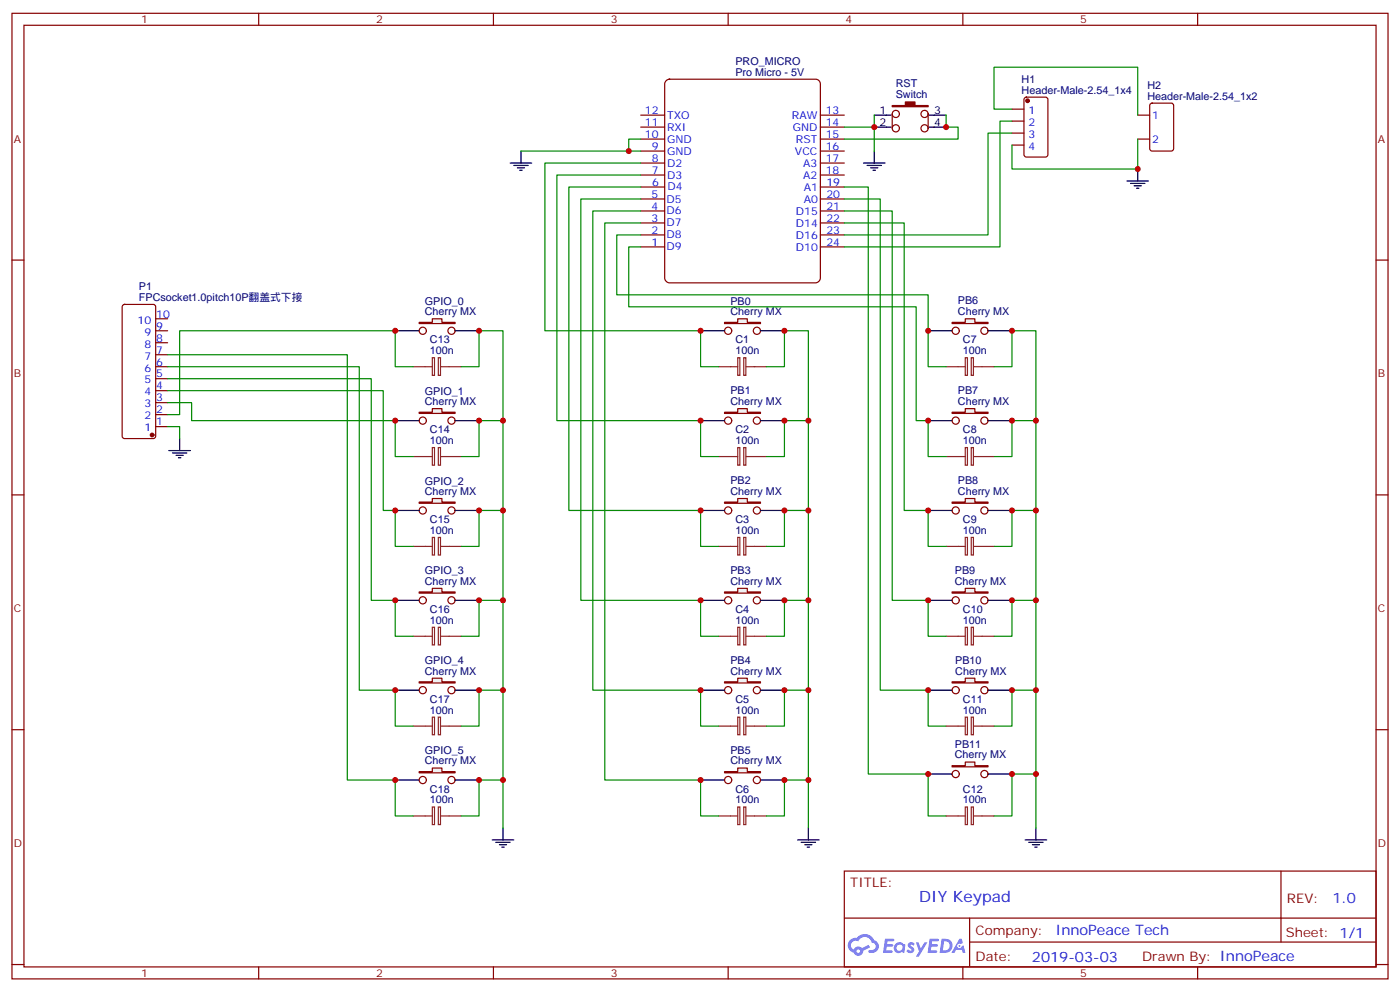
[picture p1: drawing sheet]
<svg xmlns="http://www.w3.org/2000/svg" width="412mm" height="292mm" viewBox="0 0 412 292" stroke-linecap="round" stroke-linejoin="round" font-family="sans-serif">
<g fill="none" stroke="#870000" stroke-width=".35">
<path d="M3.5 3.9h405.4v284.4h-405.4zM7.1 7.4h398.2v277.3h-398.2zM76.2 3.9v3.5M145.3 3.9v3.5M214.5 3.9v3.5M283.6 3.9v3.5M352.8 3.9v3.5M3.5 76.6h3.6M405.3 76.6h3.6M3.5 145.7h3.6M405.3 145.7h3.6M3.5 214.9h3.6"/>
<path d="M405.3 214.9h3.6M248.7 256.5h156.6v28.2h-156.6zM377.3 256.5v20.9M248.7 270.4h156.5M285.6 277.4h119.6M285.6 270.4v14.1M3.5 284h3.6M76.2 284.7v3.6M145.3 284.7v3.6M214.5 284.7v3.6M283.6 284.7v3.6M352.8 284.7v3.6"/>
<path d="M405.3 284h3.6"/>
</g>
<g fill="#5487ff">
<path d="M267.7 277.7a1.22 1.22 0 0 1 1.7 .2l-.4 .6a.47 .47 0 0 0-.3-.4 .47 .47 0 0 0-.5 .2l.1 .2a1.14 1.14 0 0 1 .8 1.8 1.14 1.14 0 0 1-1.9 0l-.2-.2 .5-.6 .7 .5a.29 .29 0 0 0 .3-.3 .29 .29 0 0 0-.2-.3 1.04 1.04 0 0 1-.6-1.7z"/>
<path d="M260.7 276.4h2.4l.3 .2-.2 .5-1.8 .1-.1 .8h1.5l.3 .4-.3 .4h-1.6l-.2 1.1h1.7l.2 .3-.2 .3-2.6 .1z"/>
<path d="M273.8 276.4h2.4l.3 .2-.1 .5-1.8 .1-.2 .8h1.6l.3 .4-.4 .4h-1.6l-.1 1.1h1.7l.2 .3-.2 .3-2.6 .1z"/>
<path d="M282.6 276.4h.7l.3 1.3-.6 .3a.69 .69 0 0 0-1 .3 .69 .69 0 0 0 .4 .9 .69 .69 0 0 0 .9-.6l.5-.2 .6 2.2h-.8l-.2-.9h-1.8l-.5 .9h-.8z"/>
<path d="M269.8 277.5h.8l.6 1.8 1.1-1.8h.9l-2.6 4.2h-.8l.9-1.5z"/>
<path d="M277.4 276.4l-.6 4.2h1.3a2.11 2.11 0 0 0 2.5-2.1 2.11 2.11 0 0 0-2.5-2.1zM278.1 277.2a1.39 1.39 0 0 1 1.7 1.4 1.39 1.39 0 0 1-1.8 1.3h-.3z"/>
<path d="M263.7 278.1a1.54 1.54 0 0 0-.1 2.1 1.54 1.54 0 0 0 2.2 .1l.6 .3 .3-2.3-.2-.3h-.4a1.49 1.49 0 0 0-2.4 .1zM264 279.1a.94 .94 0 0 1 1.8 0 .94 .94 0 0 1-1.8 0z"/>
<path d="M250.4 276.8a2.18 2.18 0 0 0 1.1 3.7 1.44 1.44 0 0 0 1.6 .9 1.44 1.44 0 0 0 1.2-1.4l2-1-.5-.8-1.9 1a1.47 1.47 0 0 0-2.4 .4 1.39 1.39 0 0 1-.7-1.9 1.39 1.39 0 0 1 2-.5 2.12 2.12 0 0 1 2.2-1.3 2.12 2.12 0 0 1 1.9 1.7 1.14 1.14 0 0 1 1.1 1.4 1.14 1.14 0 0 1-1.7 .7 .43 .43 0 0 0-.5 .4 .43 .43 0 0 0 .4 .5 1.98 1.98 0 0 0 2.5-1.2 1.98 1.98 0 0 0-1.2-2.6 3.1 3.1 0 0 0-5.3-.6l-.9 .1zM252.3 280.1a.55 .55 0 0 1 1.1 0 .55 .55 0 0 1-1.1 0z"/>
<circle cx="282.6" cy="278.5" r=".26"/>
</g>
<path d="M196.1 23.9l1.1-.6h43a1.41 1.41 0 0 1 1.5 1.4v57.2a1.51 1.51 0 0 1-1.5 1.4h-43a1.51 1.51 0 0 1-1.4-1.4v-57.2z" fill="#fff" stroke="#800000" stroke-width=".35"/>
<g fill="none" stroke="#870000" stroke-width=".35">
<path d="M188.7 37.4h7.1M188.7 33.9h7.1M241.7 37.4h7M241.7 33.9h7M188.7 58.6h7.1M188.7 55.1h7.1M188.7 51.5h7.1M188.7 48h7.1M188.7 44.5h7.1M188.7 41h7.1M241.7 58.6h7M241.7 55.1h7"/>
<path d="M241.7 51.5h7M241.7 48h7M241.7 44.5h7M241.7 41h7M188.7 72.7h7.1M188.7 69.2h7.1M188.7 65.7h7.1M188.7 62.1h7.1M241.7 72.7h7M241.7 69.2h7M241.7 65.7h7M241.7 62.1h7"/>
</g>
<path d="M213.4 94.9h3.9v-1h2.8v1h3.9v.4h-10.6z" fill="#f0f0f0" stroke="#870000" stroke-width=".35"/>
<g fill="none" stroke="#870000" stroke-width=".35">
<circle cx="214.5" cy="97.4" r="1.06"/>
<circle cx="223" cy="97.4" r="1.06"/>
</g>
<path d="M206.4 97.4h7M224 97.4h7.1" fill="none" stroke="#000" stroke-width=".35"/>
<path d="M213.4 121.4h3.9v-1.1h2.8v1.1h3.9v.3h-10.6z" fill="#f0f0f0" stroke="#870000" stroke-width=".35"/>
<g fill="none" stroke="#870000" stroke-width=".35">
<circle cx="214.5" cy="123.9" r="1.06"/>
<circle cx="223" cy="123.9" r="1.06"/>
</g>
<path d="M206.4 123.9h7M224 123.9h7.1" fill="none" stroke="#000" stroke-width=".35"/>
<path d="M213.4 147.8h3.9v-1h2.8v1h3.9v.4h-10.6z" fill="#f0f0f0" stroke="#870000" stroke-width=".35"/>
<g fill="none" stroke="#870000" stroke-width=".35">
<circle cx="214.5" cy="150.3" r="1.06"/>
<circle cx="223" cy="150.3" r="1.06"/>
</g>
<path d="M206.4 150.3h7M224 150.3h7.1" fill="none" stroke="#000" stroke-width=".35"/>
<path d="M213.4 174.3h3.9v-1.1h2.8v1.1h3.9v.4h-10.6z" fill="#f0f0f0" stroke="#870000" stroke-width=".35"/>
<path d="M215.5 176.8a1.06 1.06 0 0 0-1.4-1 1.06 1.06 0 0 0-.3 1.8 1.06 1.06 0 0 0 1.7-.5v-.3M224 176.8a1.06 1.06 0 0 0-1.5-1 1.06 1.06 0 0 0-.3 1.8 1.06 1.06 0 0 0 1.8-.5v-.3" fill="none" stroke="#870000" stroke-width=".35"/>
<path d="M206.4 176.8h7M224 176.8h7.1" fill="none" stroke="#000" stroke-width=".35"/>
<path d="M213.4 200.8h3.9v-1.1h2.8v1.1h3.9v.3h-10.6z" fill="#f0f0f0" stroke="#870000" stroke-width=".35"/>
<g fill="none" stroke="#870000" stroke-width=".35">
<circle cx="214.5" cy="203.2" r="1.06"/>
<circle cx="223" cy="203.2" r="1.06"/>
</g>
<path d="M206.4 203.2h7M224 203.2h7.1" fill="none" stroke="#000" stroke-width=".35"/>
<path d="M213.4 227.2h3.9v-1h2.8v1h3.9v.4h-10.6z" fill="#f0f0f0" stroke="#870000" stroke-width=".35"/>
<g fill="none" stroke="#870000" stroke-width=".35">
<circle cx="214.5" cy="229.7" r="1.06"/>
<circle cx="223" cy="229.7" r="1.06"/>
</g>
<path d="M206.4 229.7h7M224 229.7h7.1" fill="none" stroke="#000" stroke-width=".35"/>
<path d="M280.5 94.9h3.8v-1h2.9v1h3.8v.4h-10.5z" fill="#f0f0f0" stroke="#870000" stroke-width=".35"/>
<g fill="none" stroke="#870000" stroke-width=".35">
<circle cx="281.5" cy="97.4" r="1.06"/>
<circle cx="290" cy="97.4" r="1.06"/>
</g>
<path d="M273.4 97.4h7.1M291 97.4h7.1" fill="none" stroke="#000" stroke-width=".35"/>
<path d="M280.5 121.4h3.8v-1.1h2.9v1.1h3.8v.3h-10.5z" fill="#f0f0f0" stroke="#870000" stroke-width=".35"/>
<g fill="none" stroke="#870000" stroke-width=".35">
<circle cx="281.5" cy="123.9" r="1.06"/>
<circle cx="290" cy="123.9" r="1.06"/>
</g>
<path d="M273.4 123.9h7.1M291 123.9h7.1" fill="none" stroke="#000" stroke-width=".35"/>
<path d="M280.5 147.8h3.8v-1h2.9v1h3.8v.4h-10.5z" fill="#f0f0f0" stroke="#870000" stroke-width=".35"/>
<g fill="none" stroke="#870000" stroke-width=".35">
<circle cx="281.5" cy="150.3" r="1.06"/>
<circle cx="290" cy="150.3" r="1.06"/>
</g>
<path d="M273.4 150.3h7.1M291 150.3h7.1" fill="none" stroke="#000" stroke-width=".35"/>
<path d="M280.5 174.3h3.8v-1.1h2.9v1.1h3.8v.4h-10.5z" fill="#f0f0f0" stroke="#870000" stroke-width=".35"/>
<path d="M282.6 176.8a1.06 1.06 0 0 0-1.5-1 1.06 1.06 0 0 0-.3 1.8 1.06 1.06 0 0 0 1.7-.5l.1-.3M291 176.8a1.06 1.06 0 0 0-1.4-1 1.06 1.06 0 0 0-.3 1.8 1.06 1.06 0 0 0 1.7-.5v-.3" fill="none" stroke="#870000" stroke-width=".35"/>
<path d="M273.4 176.8h7.1M291 176.8h7.1" fill="none" stroke="#000" stroke-width=".35"/>
<path d="M280.5 200.8h3.8v-1.1h2.9v1.1h3.8v.3h-10.5z" fill="#f0f0f0" stroke="#870000" stroke-width=".35"/>
<g fill="none" stroke="#870000" stroke-width=".35">
<circle cx="281.5" cy="203.2" r="1.06"/>
<circle cx="290" cy="203.2" r="1.06"/>
</g>
<path d="M273.4 203.2h7.1M291 203.2h7.1" fill="none" stroke="#000" stroke-width=".35"/>
<path d="M280.5 225.5h3.8v-1.1h2.9v1.1h3.8v.3h-10.5z" fill="#f0f0f0" stroke="#870000" stroke-width=".35"/>
<g fill="none" stroke="#870000" stroke-width=".35">
<circle cx="281.5" cy="227.9" r="1.06"/>
<circle cx="290" cy="227.9" r="1.06"/>
</g>
<path d="M273.4 227.9h7.1M291 227.9h7.1" fill="none" stroke="#000" stroke-width=".35"/>
<path d="M123.5 94.9h3.9v-1h2.8v1h3.9v.4h-10.6z" fill="#f0f0f0" stroke="#870000" stroke-width=".35"/>
<g fill="none" stroke="#870000" stroke-width=".35">
<circle cx="124.5" cy="97.4" r="1.06"/>
<circle cx="133" cy="97.4" r="1.06"/>
</g>
<path d="M116.4 97.4h7.1M134.1 97.4h7" fill="none" stroke="#000" stroke-width=".35"/>
<path d="M123.5 121.4h3.9v-1.1h2.8v1.1h3.9v.3h-10.6z" fill="#f0f0f0" stroke="#870000" stroke-width=".35"/>
<g fill="none" stroke="#870000" stroke-width=".35">
<circle cx="124.5" cy="123.9" r="1.06"/>
<circle cx="133" cy="123.9" r="1.06"/>
</g>
<path d="M116.4 123.9h7.1M134.1 123.9h7" fill="none" stroke="#000" stroke-width=".35"/>
<path d="M123.5 147.8h3.9v-1h2.8v1h3.9v.4h-10.6z" fill="#f0f0f0" stroke="#870000" stroke-width=".35"/>
<g fill="none" stroke="#870000" stroke-width=".35">
<circle cx="124.5" cy="150.3" r="1.06"/>
<circle cx="133" cy="150.3" r="1.06"/>
</g>
<path d="M116.4 150.3h7.1M134.1 150.3h7" fill="none" stroke="#000" stroke-width=".35"/>
<path d="M123.5 174.3h3.9v-1.1h2.8v1.1h3.9v.4h-10.6z" fill="#f0f0f0" stroke="#870000" stroke-width=".35"/>
<path d="M125.6 176.8a1.06 1.06 0 0 0-1.5-1 1.06 1.06 0 0 0-.3 1.8 1.06 1.06 0 0 0 1.7-.5l.1-.3M134.1 176.8a1.06 1.06 0 0 0-1.5-1 1.06 1.06 0 0 0-.3 1.8 1.06 1.06 0 0 0 1.7-.5l.1-.3" fill="none" stroke="#870000" stroke-width=".35"/>
<path d="M116.4 176.8h7.1M134.1 176.8h7" fill="none" stroke="#000" stroke-width=".35"/>
<path d="M123.5 200.8h3.9v-1.1h2.8v1.1h3.9v.3h-10.6z" fill="#f0f0f0" stroke="#870000" stroke-width=".35"/>
<g fill="none" stroke="#870000" stroke-width=".35">
<circle cx="124.5" cy="203.2" r="1.06"/>
<circle cx="133" cy="203.2" r="1.06"/>
</g>
<path d="M116.4 203.2h7.1M134.1 203.2h7" fill="none" stroke="#000" stroke-width=".35"/>
<path d="M123.5 227.2h3.9v-1h2.8v1h3.9v.4h-10.6z" fill="#f0f0f0" stroke="#870000" stroke-width=".35"/>
<g fill="none" stroke="#870000" stroke-width=".35">
<path d="M262.8 33.5v4.3M273.4 33.5v4.3M298.1 32.1h3.5M298.1 35.7h3.5M298.1 39.2h3.5M301.9 28.8l.4-.2h5.7l.6 .4 .1 16.5-.5 .7h-5.9l-.6-.4-.1-16.5zM335.1 33.9h3.6M338.9 30.6l.5-.2h5.6l.7 .4v13l-.4 .6-5.9 .1-.7-.5v-12.9zM298.1 42.7h3.5M335.1 41h3.6M36.2 89.8l.5-.2h8.5l.6 .5 .1 38.3-.5 .7-8.7 .1-.7-.5v-38.4zM45.9 97.4h3.5"/>
<path d="M45.9 93.9h3.5M45.9 118.6h3.5M45.9 115h3.5M45.9 111.5h3.5M45.9 108h3.5M45.9 104.5h3.5M45.9 100.9h3.5M45.9 125.6h3.5M45.9 122.1h3.5"/>
<circle cx="263.9" cy="33.6" r="1.06"/>
<circle cx="263.9" cy="37.8" r="1.06"/>
<circle cx="272.3" cy="33.6" r="1.06"/>
<circle cx="272.3" cy="37.8" r="1.06"/>
<circle cx="124.5" cy="229.7" r="1.06"/>
<circle cx="133" cy="229.7" r="1.06"/>
</g>
<g fill="none" stroke="#000" stroke-width=".35">
<path d="M257.5 33.9h5M257.5 37.4h5M273.8 33.9h4.9M273.8 37.4h4.9M150.3 48h6.3M151.3 48.7h4.3M152.4 49.4h2.1M153.1 50.1h.7M153.5 44.5v3.5M254.4 48h6.3M255.4 48.7h4.2M256.5 49.4h2.1"/>
<path d="M257.2 50.1h.7M257.5 44.5v3.5M332 53.3h6.3M333 54h4.3M334.1 54.7h2.1M334.8 55.4h.7M335.1 49.8v3.5M49.7 132.7h6.4M50.8 133.4h4.2M51.9 134.1h2.1M52.6 134.8h.7M52.9 129.2v3.5"/>
<path d="M116.4 229.7h7.1M134.1 229.7h7M145 247.3h6.3M146 248h4.3M147.1 248.7h2.1M147.8 249.4h.7M148.2 243.8v3.5M234.9 247.3h6.4M236 248h4.2M237.1 248.7h2.1M237.8 249.4h.7M238.1 243.8v3.5"/>
<path d="M302 247.3h6.3M303 248h4.3M304.1 248.7h2.1M304.8 249.4h.7M305.2 243.8v3.5"/>
</g>
<g fill="#870000" stroke="#870000" stroke-width=".35">
<path d="M262.8 31.1h3.9v-1.1h2.8v1.1h3.9v.3h-10.6z"/>
<circle cx="44.8" cy="128.1" r=".53"/>
<circle cx="302.7" cy="29.7" r=".53"/>
</g>
<g fill="none" stroke="#8c2424" stroke-width=".35">
<path d="M121.7 108h5.7M127.4 105.3h.6v5.2h-.6zM129.1 105.3h.7v5.2h-.7zM129.8 108h6M211.7 108h5.6M217.3 105.3h.6v5.2h-.6zM219.1 105.3h.6v5.2h-.6zM219.8 108h6M278.7 108h5.6M284.3 105.3h.7v5.2h-.7zM286.1 105.3h.6v5.2h-.6zM286.8 108h6"/>
<path d="M121.7 134.4h5.7M127.4 131.8h.6v5.2h-.6zM129.1 131.8h.7v5.2h-.7zM129.8 134.4h6M211.7 134.4h5.6M217.3 131.8h.6v5.2h-.6zM219.1 131.8h.6v5.2h-.6zM219.8 134.4h6M278.7 134.4h5.6M284.3 131.8h.7v5.2h-.7zM286.1 131.8h.6v5.2h-.6zM286.8 134.4h6"/>
<path d="M127.4 158.3h.6v5.1h-.6zM129.1 158.3h.7v5.1h-.7zM217.3 158.3h.6v5.1h-.6zM219.1 158.3h.6v5.1h-.6zM284.3 158.3h.7v5.1h-.7zM286.1 158.3h.6v5.1h-.6zM121.7 160.9h5.7M129.8 160.9h6M211.7 160.9h5.6M219.8 160.9h6M278.7 160.9h5.6M286.8 160.9h6"/>
<path d="M121.7 187.4h5.7M127.4 184.7h.6v5.2h-.6zM129.1 184.7h.7v5.2h-.7zM129.8 187.4h6M211.7 187.4h5.6M217.3 184.7h.6v5.2h-.6zM219.1 184.7h.6v5.2h-.6zM219.8 187.4h6M278.7 187.4h5.6M284.3 184.7h.7v5.2h-.7zM286.1 184.7h.6v5.2h-.6zM286.8 187.4h6"/>
<path d="M121.7 213.8h5.7M127.4 211.2h.6v5.2h-.6zM129.1 211.2h.7v5.2h-.7zM129.8 213.8h6M211.7 213.8h5.6M217.3 211.2h.6v5.2h-.6zM219.1 211.2h.6v5.2h-.6zM219.8 213.8h6M278.7 213.8h5.6M284.3 211.2h.7v5.2h-.7zM286.1 211.2h.6v5.2h-.6zM286.8 213.8h6"/>
<path d="M127.4 237.6h.6v5.2h-.6zM129.1 237.6h.7v5.2h-.7zM217.3 237.6h.6v5.2h-.6zM219.1 237.6h.6v5.2h-.6zM284.3 237.6h.7v5.2h-.7zM286.1 237.6h.6v5.2h-.6zM121.7 240.3h5.7M129.8 240.3h6M211.7 240.3h5.6M219.8 240.3h6M278.7 240.3h5.6M286.8 240.3h6"/>
</g>
<g fill="none" stroke="#008700" stroke-width=".35">
<path d="M248.7 37.4h8.8v7.1M257.5 33.9v3.5M278.7 33.9v3.5h3.5v3.6h-33.5M298.1 32.1h-5.3v-12.3h42.3v14.1M298.1 35.7h-3.5v37h-45.9M298.1 39.2h-7.1v30h-42.3M153.5 44.5h35.2M188.7 58.6h-17.6v118.2h35.3v10.6h5.3M188.7 55.1h-21.1v95.2h38.8v10.6h5.3M188.7 51.5h-24.7v72.4h42.4v10.5h5.3M188.7 48h-28.2v49.4h45.9v10.6h5.3M188.7 41h-3.5v3.5"/>
<path d="M248.7 58.6h10.6v144.6h14.1v10.6h5.3M248.7 55.1h7.1v172.8h17.6v12.4h5.3M335.1 41v8.8h-37v-7.1M188.7 65.7h-10.5v164h28.2v10.6h5.3M188.7 62.1h-14.1v141.1h31.8v10.6h5.3M188.7 69.2h-7v17.6h91.7v21.2h5.3M188.7 72.7h-3.5v17.6h84.7v33.6h3.5v10.5h5.3M248.7 65.7h17.6v84.6h7.1v10.6h5.3M248.7 62.1h14.1v114.7h10.6v10.6h5.3M49.4 118.6h7v5.3h60v10.5h5.3M49.4 115h63.5v35.3h3.5v10.6h5.3M49.4 111.5h60v65.3h7v10.6h5.3"/>
<path d="M49.4 108h56.4v95.2h10.6v10.6h5.3M49.4 104.5h52.9v125.2h14.1v10.6h5.3M121.7 108h-5.3v-10.6h-63.5v24.7h-3.5M135.8 108h5.3v-10.6h7.1v146.4M225.8 108h5.3v-10.6h7v146.4M292.8 108h5.3v-10.6h7.1v146.4M49.4 125.6h3.5v3.6M148.2 123.9h-7.1v10.5h-5.3M238.1 123.9h-7v10.5h-5.3M305.2 123.9h-7.1v10.5h-5.3M148.2 150.3h-7.1v10.6h-5.3M238.1 150.3h-7v10.6h-5.3"/>
<path d="M305.2 150.3h-7.1v10.6h-5.3M148.2 176.8h-7.1v10.6h-5.3M238.1 176.8h-7v10.6h-5.3M305.2 176.8h-7.1v10.6h-5.3M148.2 203.2h-7.1v10.6h-5.3M238.1 203.2h-7v10.6h-5.3M305.2 203.2h-7.1v10.6h-5.3M148.2 229.7h-7.1v10.6h-5.3M238.1 229.7h-7v10.6h-5.3M305.2 227.9h-7.1v12.4h-5.3"/>
</g>
<g fill="#c00">
<circle cx="273.4" cy="123.9" r=".88"/>
<circle cx="116.4" cy="176.8" r=".88"/>
<circle cx="116.4" cy="97.4" r=".88"/>
<circle cx="257.5" cy="37.4" r=".88"/>
<circle cx="335.1" cy="49.8" r=".88"/>
<circle cx="141.1" cy="203.2" r=".88"/>
<circle cx="148.2" cy="203.2" r=".88"/>
<circle cx="141.1" cy="150.3" r=".88"/>
<circle cx="148.2" cy="150.3" r=".88"/>
<circle cx="141.1" cy="229.7" r=".88"/>
<circle cx="148.2" cy="229.7" r=".88"/>
<circle cx="185.2" cy="44.5" r=".88"/>
<circle cx="305.2" cy="123.9" r=".88"/>
<circle cx="305.2" cy="150.3" r=".88"/>
<circle cx="305.2" cy="176.8" r=".88"/>
<circle cx="305.2" cy="203.2" r=".88"/>
<circle cx="305.2" cy="227.9" r=".88"/>
<circle cx="238.1" cy="229.7" r=".88"/>
<circle cx="238.1" cy="203.2" r=".88"/>
<circle cx="238.1" cy="176.8" r=".88"/>
<circle cx="238.1" cy="150.3" r=".88"/>
<circle cx="238.1" cy="123.9" r=".88"/>
<circle cx="141.1" cy="97.4" r=".88"/>
<circle cx="148.2" cy="123.9" r=".88"/>
<circle cx="141.1" cy="123.9" r=".88"/>
<circle cx="148.2" cy="176.8" r=".88"/>
<circle cx="141.1" cy="176.8" r=".88"/>
<circle cx="116.4" cy="123.9" r=".88"/>
<circle cx="116.4" cy="150.3" r=".88"/>
<circle cx="116.4" cy="229.7" r=".88"/>
<circle cx="116.4" cy="203.2" r=".88"/>
<circle cx="206.4" cy="97.4" r=".88"/>
<circle cx="231.1" cy="97.4" r=".88"/>
<circle cx="206.4" cy="123.9" r=".88"/>
<circle cx="231.1" cy="123.9" r=".88"/>
<circle cx="206.4" cy="150.3" r=".88"/>
<circle cx="231.1" cy="150.3" r=".88"/>
<circle cx="206.4" cy="176.8" r=".88"/>
<circle cx="231.1" cy="176.8" r=".88"/>
<circle cx="206.4" cy="203.2" r=".88"/>
<circle cx="231.1" cy="203.2" r=".88"/>
<circle cx="206.4" cy="229.7" r=".88"/>
<circle cx="231.1" cy="229.7" r=".88"/>
<circle cx="273.4" cy="97.4" r=".88"/>
<circle cx="298.1" cy="97.4" r=".88"/>
<circle cx="298.1" cy="123.9" r=".88"/>
<circle cx="273.4" cy="150.3" r=".88"/>
<circle cx="298.1" cy="150.3" r=".88"/>
<circle cx="273.4" cy="176.8" r=".88"/>
<circle cx="298.1" cy="176.8" r=".88"/>
<circle cx="273.4" cy="203.2" r=".88"/>
<circle cx="298.1" cy="203.2" r=".88"/>
<circle cx="273.4" cy="227.9" r=".88"/>
<circle cx="298.1" cy="227.9" r=".88"/>
<circle cx="278.7" cy="37.4" r=".88"/>
</g>
<text font-size="4.6" fill="#00f" x="270.8" y="265.5">DIY Keypad</text>
<g font-size="4.2" fill="#00f">
<text x="392.5" y="265.8">1.0</text>
<text x="310.9" y="275.3">InnoPeace Tech</text>
<text x="304" y="283.1">2019-03-03</text>
</g>
<g font-size="3.9" fill="#800">
<text x="250.5" y="261.1">TITLE:</text>
<text x="379.1" y="265.8">REV:</text>
<text x="287.4" y="275.3">Company:</text>
<text x="378.7" y="275.9">Sheet: 1/1</text>
<text x="287.4" y="283">Date:</text>
<text x="336.4" y="283.1">Drawn By: InnoPeace</text>
</g>
<g font-size="3.2" fill="#800">
<text x="41.6" y="6.9">1</text>
<text x="110.8" y="6.9">2</text>
<text x="179.9" y="6.9">3</text>
<text x="249.1" y="6.9">4</text>
<text x="318.2" y="6.9">5</text>
<text x="4.1" y="42">A</text>
<text x="405.9" y="42">A</text>
<text x="4.1" y="111.2">B</text>
<text x="405.9" y="111.2">B</text>
<text x="4.1" y="180.3">C</text>
<text x="405.9" y="180.3">C</text>
<text x="4.1" y="249.4">D</text>
<text x="405.9" y="249.4">D</text>
<text x="41.6" y="287.7">1</text>
<text x="110.8" y="287.7">2</text>
<text x="179.9" y="287.7">3</text>
<text x="249.1" y="287.7">4</text>
<text x="318.2" y="287.7">5</text>
</g>
<g font-size="3.2" fill="#000080">
<text x="216.6" y="22.3">Pro Micro - 5V</text>
<text x="216.6" y="19.2">PRO_MICRO</text>
<text x="263.9" y="29">Switch</text>
<text x="263.9" y="25.7">RST</text>
<text x="300.9" y="27.5">Header-Male-2.54_1x4</text>
<text x="300.9" y="24.5">H1</text>
<text x="338" y="29.3">Header-Male-2.54_1x2</text>
<text x="338" y="26.1">H2</text>
<text x="40.9" y="88.6">FPCsocket1.0pitch10P翻盖式下接</text>
<text x="40.9" y="85.4">P1</text>
<text x="125.1" y="89.8">GPIO_0</text>
<text x="215.2" y="89.7">PB0</text>
<text x="282.2" y="89.6">PB6</text>
<text x="125.1" y="92.8">Cherry MX</text>
<text x="215.2" y="92.8">Cherry MX</text>
<text x="282.2" y="92.8">Cherry MX</text>
<text x="126.7" y="101.1">C13</text>
<text x="216.6" y="101.1">C1</text>
<text x="283.6" y="101.1">C7</text>
<text x="126.7" y="104.3">100n</text>
<text x="216.6" y="104.3">100n</text>
<text x="283.6" y="104.3">100n</text>
<text x="125.1" y="119.3">Cherry MX</text>
<text x="125.1" y="116.2">GPIO_1</text>
<text x="215.2" y="119.3">Cherry MX</text>
<text x="215.2" y="116.1">PB1</text>
<text x="282.2" y="119.3">Cherry MX</text>
<text x="282.2" y="116.1">PB7</text>
<text x="126.7" y="130.7">100n</text>
<text x="126.7" y="127.6">C14</text>
<text x="216.6" y="130.7">100n</text>
<text x="216.6" y="127.6">C2</text>
<text x="283.6" y="130.7">100n</text>
<text x="283.6" y="127.6">C8</text>
<text x="125.1" y="142.7">GPIO_2</text>
<text x="215.2" y="142.5">PB2</text>
<text x="282.2" y="142.6">PB8</text>
<text x="125.1" y="145.7">Cherry MX</text>
<text x="215.2" y="145.7">Cherry MX</text>
<text x="282.2" y="145.7">Cherry MX</text>
<text x="126.7" y="154">C15</text>
<text x="216.6" y="154">C3</text>
<text x="283.6" y="154">C9</text>
<text x="126.7" y="157.2">100n</text>
<text x="216.6" y="157.2">100n</text>
<text x="283.6" y="157.2">100n</text>
<text x="125.1" y="172.2">Cherry MX</text>
<text x="125.1" y="169.2">GPIO_3</text>
<text x="215.2" y="172.2">Cherry MX</text>
<text x="215.2" y="169">PB3</text>
<text x="281.3" y="172.2">Cherry MX</text>
<text x="281.3" y="169">PB9</text>
<text x="126.7" y="183.7">100n</text>
<text x="126.7" y="180.5">C16</text>
<text x="216.6" y="183.7">100n</text>
<text x="216.6" y="180.5">C4</text>
<text x="283.6" y="183.7">100n</text>
<text x="283.6" y="180.5">C10</text>
<text x="125.1" y="195.6">GPIO_4</text>
<text x="215.2" y="195.5">PB4</text>
<text x="281.4" y="195.5">PB10</text>
<text x="125.1" y="198.6">Cherry MX</text>
<text x="215.2" y="198.6">Cherry MX</text>
<text x="281.4" y="198.6">Cherry MX</text>
<text x="126.7" y="206.9">C17</text>
<text x="216.6" y="206.9">C5</text>
<text x="283.6" y="206.9">C11</text>
<text x="126.7" y="210.1">100n</text>
<text x="216.6" y="210.1">100n</text>
<text x="283.6" y="210.1">100n</text>
<text x="215.2" y="222">PB5</text>
<text x="281.3" y="220.2">PB11</text>
<text x="125.1" y="225.1">Cherry MX</text>
<text x="125.1" y="222.1">GPIO_5</text>
<text x="215.2" y="225.1">Cherry MX</text>
<text x="281.3" y="223.3">Cherry MX</text>
<text x="126.7" y="233.4">C18</text>
<text x="216.6" y="233.4">C6</text>
<text x="283.6" y="233.4">C12</text>
<text x="126.7" y="236.6">100n</text>
<text x="216.6" y="236.6">100n</text>
<text x="283.6" y="236.6">100n</text>
</g>
<g font-size="3.2" fill="#00f">
<text x="190" y="33.5">12</text>
<text x="196.5" y="35">TXO</text>
<text x="233.3" y="34.9">RAW</text>
<text x="243.3" y="33.5">13</text>
<text x="302.9" y="33.5">1</text>
<text x="339.4" y="35">1</text>
<text x="190" y="40.6">10</text>
<text x="190" y="37.1">11</text>
<text x="196.5" y="38.5">RXI</text>
<text x="233.5" y="38.5">GND</text>
<text x="234.4" y="42">RST</text>
<text x="243.3" y="37">14</text>
<text x="243.3" y="40.6">15</text>
<text x="302.9" y="37.1">2</text>
<text x="302.9" y="40.6">3</text>
<text x="192" y="47.7">8</text>
<text x="192" y="44.1">9</text>
<text x="196.5" y="45.5">GND</text>
<text x="196.5" y="42">GND</text>
<text x="234.2" y="45.5">VCC</text>
<text x="243.3" y="44.1">16</text>
<text x="243.3" y="47.6">17</text>
<text x="302.9" y="44.1">4</text>
<text x="339.4" y="42">2</text>
<text x="192" y="51.2">7</text>
<text x="196.5" y="52.6">D3</text>
<text x="196.5" y="49.1">D2</text>
<text x="236.6" y="49">A3</text>
<text x="236.6" y="52.6">A2</text>
<text x="243.3" y="51.2">18</text>
<text x="191.9" y="58.3">5</text>
<text x="192.1" y="54.6">6</text>
<text x="196.4" y="59.7">D5</text>
<text x="196.6" y="56.1">D4</text>
<text x="236.8" y="56.1">A1</text>
<text x="236.8" y="59.7">A0</text>
<text x="243.4" y="54.7">19</text>
<text x="243.4" y="58.2">20</text>
<text x="191.9" y="65.3">3</text>
<text x="191.9" y="61.8">4</text>
<text x="196.4" y="63.2">D6</text>
<text x="234.5" y="63.2">D15</text>
<text x="243.4" y="61.8">21</text>
<text x="243.4" y="65.3">22</text>
<text x="191.9" y="68.8">2</text>
<text x="196.4" y="70.2">D8</text>
<text x="196.4" y="66.7">D7</text>
<text x="234.5" y="66.7">D14</text>
<text x="234.5" y="70.2">D16</text>
<text x="243.4" y="68.8">23</text>
<text x="191.9" y="72.3">1</text>
<text x="196.4" y="73.7">D9</text>
<text x="234.5" y="73.8">D10</text>
<text x="243.4" y="72.4">24</text>
<text x="40.5" y="95.3">10</text>
<text x="46" y="93.5">10</text>
<text x="42.5" y="98.8">9</text>
<text x="46" y="100.6">8</text>
<text x="46" y="97">9</text>
<text x="42.5" y="105.9">7</text>
<text x="42.5" y="102.3">8</text>
<text x="46" y="107.6">6</text>
<text x="46" y="104.1">7</text>
<text x="42.5" y="112.9">5</text>
<text x="42.5" y="109.4">6</text>
<text x="46" y="111.2">5</text>
<text x="42.5" y="120">3</text>
<text x="42.5" y="116.5">4</text>
<text x="46" y="118.2">3</text>
<text x="46" y="114.7">4</text>
<text x="42.5" y="123.5">2</text>
<text x="46" y="125.3">1</text>
<text x="46" y="121.7">2</text>
<text x="42.5" y="127">1</text>
</g>
<g font-size="3.2">
<text x="259" y="33.5">1</text>
<text x="275.2" y="33.5">3</text>
<text x="259" y="37.1">2</text>
<text x="275.2" y="37.1">4</text>
</g>
</svg>
